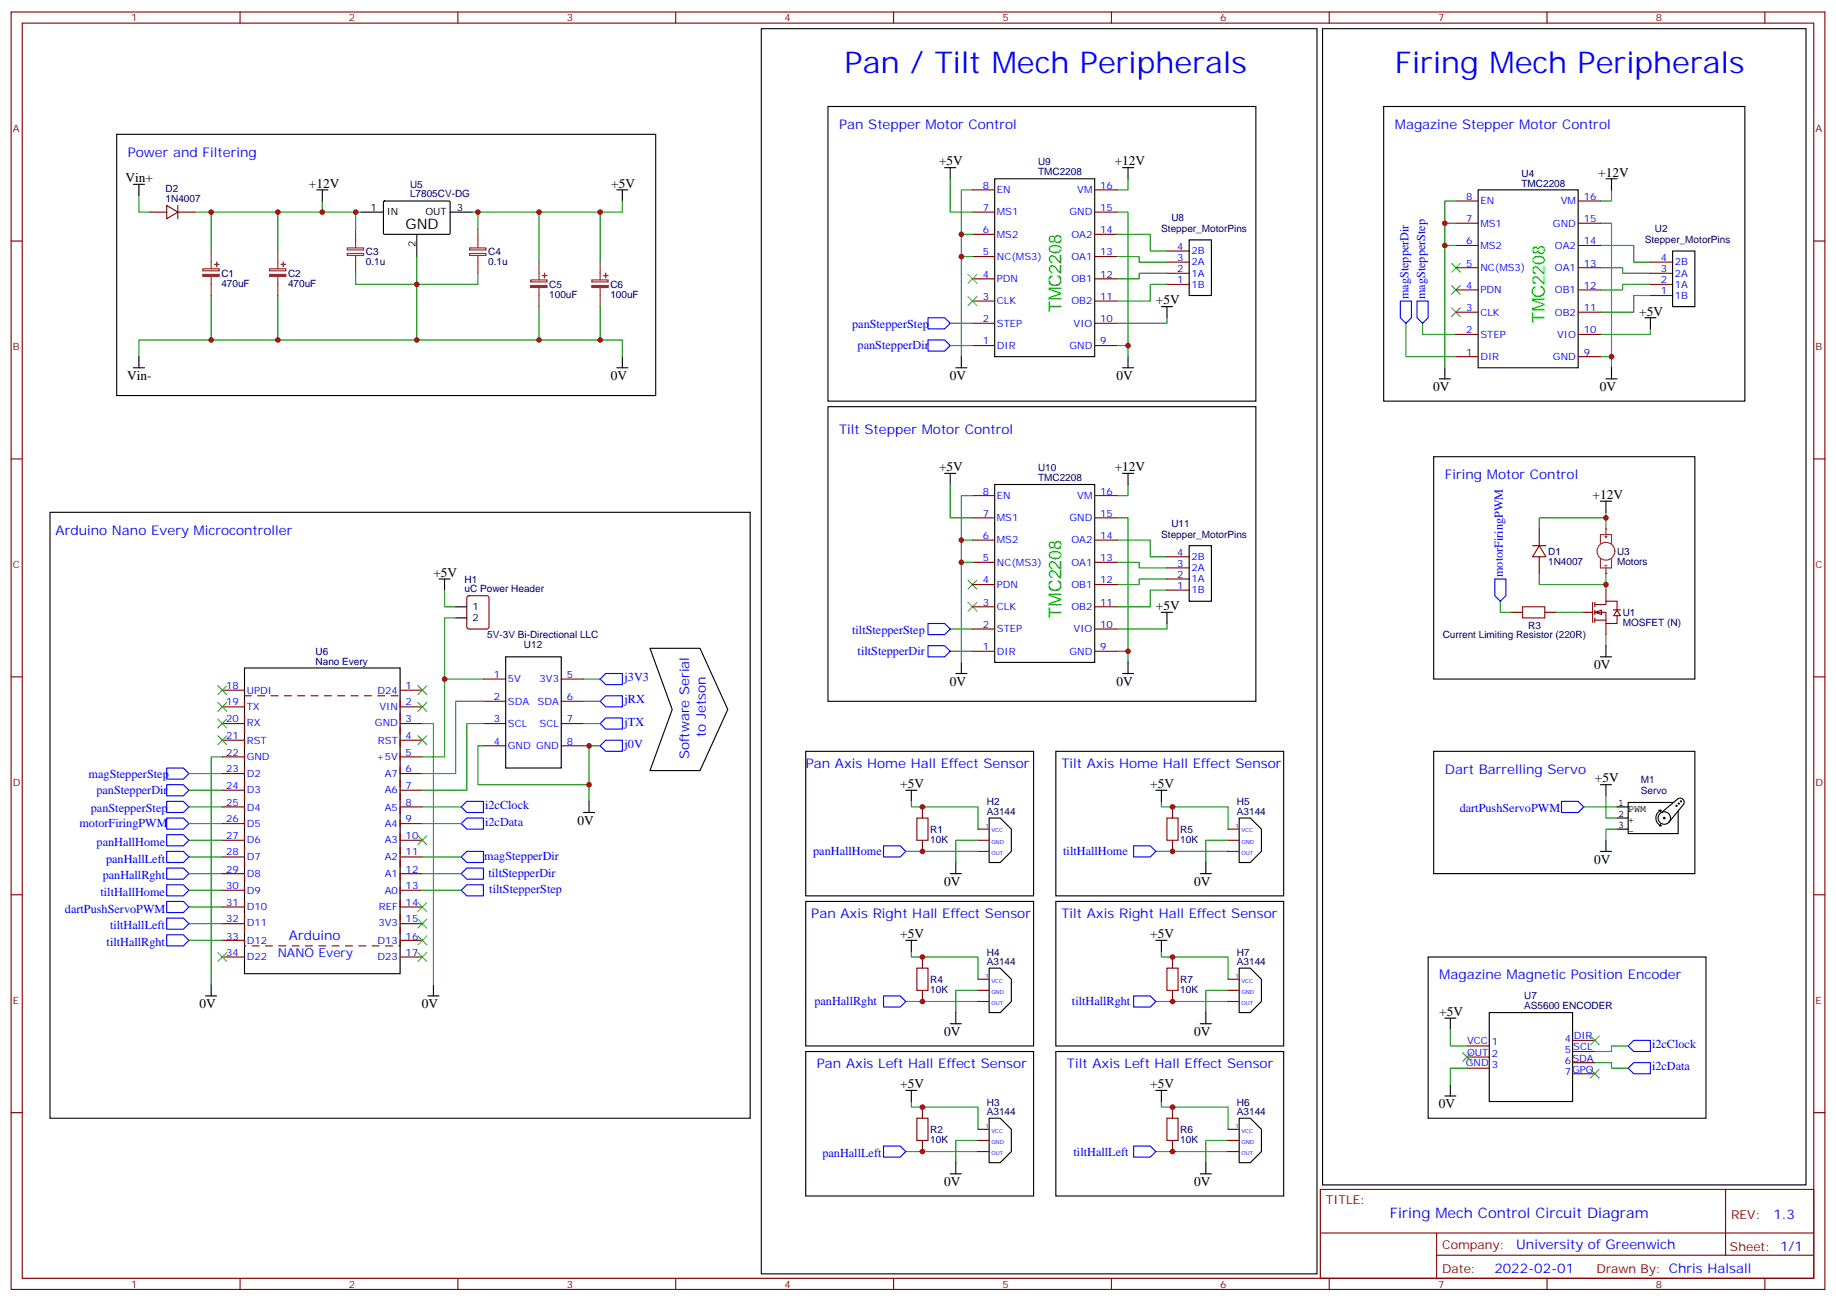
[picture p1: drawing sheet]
<svg xmlns="http://www.w3.org/2000/svg" width="583mm" height="413mm" viewBox="0 0 583 413" stroke-linecap="round" stroke-linejoin="round" font-family="sans-serif">
<g fill="none" stroke="#000" stroke-width=".35">
<path d="M439.2 33.8h114.7v93.5h-114.7zM37 42.6h171.1v82.9h-171.1zM42.3 58.5h3.6M44.1 58.5v3.5M509.8 56.7h3.5M511.5 56.7v3.6M100.5 60.3h3.6M102.3 60.3v3.5M469.2 60.3h31.7v56.4h-31.7zM42.3 116.7h3.6M44.1 113.2v3.5M195.8 116.7h3.5"/>
<path d="M197.6 113.2v3.5M458.6 116.7v3.5M511.5 116.7v3.5M522.1 100.8h3.5M523.9 100.8v3.6M456.8 120.2h3.6M509.8 120.2h3.5M455.1 144.9h82.9v70.6h-82.9zM508 208.4h3.5M509.8 204.9v3.5"/>
</g>
<g fill="none" stroke="#008700" stroke-width=".35">
<path d="M44.1 62v5.3h3.5M67 67.3v12.4M88.2 67.3v12.4M102.3 63.8v3.5h-40.6M508 70.8h3.5v45.9M508 77.9h10.6v5.3h5.3M511.5 60.3v3.5h-3.5M67 93.8v14.1h-22.9v5.3M88.2 93.8v14.1h-21.2M508 84.9h7.1v1.8h8.8M523.9 93.8h-5.3v5.3h-10.6M523.9 90.2h-8.8v1.8h-7.1"/>
<path d="M451.6 102.6v3.5h10.5M508 113.2h3.5M523.9 104.4v1.7h-15.9M509.8 164.3h-21.2v3.6M509.8 162.6v5.3M476.2 190.8v3.5h3.6M488.6 182v3.5h21.2M493.9 194.3h8.8M509.8 182v5.3M509.8 201.4v3.5"/>
</g>
<g fill="none" stroke="#8c2424" stroke-width=".35">
<path d="M67 79.7v5.6M88.2 79.7v5.6M64.4 85.3h5.2v.6h-5.2zM67 87.8v6M85.5 85.3h5.2v.6h-5.2zM88.2 87.8v6M508 172.4v-2.8h3.5v2.8M508 177.4v2.8h3.5v-2.8M509.4 170.3h.7M509.4 179.5h.7M509.8 167.9v1.7M509.8 170v.7"/>
<path d="M509.8 180.2v1.8"/>
<circle cx="509.8" cy="174.9" r="2.82"/>
</g>
<g fill="#8c2424" stroke="#8c2424" stroke-width=".35">
<path d="M85.5 87.1h5.2v.6h-5.2z"/>
<path d="M89.3 83.9h1.4z"/>
<path d="M89.9 83.2l.1 1.4z"/>
<path d="M64.4 87.1h5.2v.6h-5.2z"/>
<path d="M68.1 83.9h1.4z"/>
<path d="M68.8 83.2v1.4z"/>
</g>
<g fill="none" stroke="#870000" stroke-width=".35">
<path d="M47.6 67.3h5.3M52.9 65.2l3.5 2.1-3.5 2.1zM56.4 65.2v4.2M56.4 67.3h5.3M462.1 77.9h7.1M462.1 70.8h7.1M462.1 63.8h7.1M500.9 77.9h7.1M500.9 70.8h7.1M500.9 63.8h7.1M462.1 99.1h7.1M462.1 92h7.1"/>
<path d="M462.1 84.9h7.1M500.9 99.1h7.1M500.9 92h7.1M500.9 84.9h7.1M462.1 113.2h7.1M462.1 106.1h7.1M500.9 113.2h7.1M500.9 106.1h7.1M486.5 173.1h4.2M488.6 173.1l2.1 3.6h-4.2zM488.6 167.9v5.2M488.6 176.7v5.3"/>
<path d="M479.8 194.3h3.5M490.4 194.3h3.5"/>
</g>
<path d="M449.8 95.5h3.5v5.3l-1.7 1.8-1.8-1.8zM474.5 183.7h3.5v5.3l-1.8 1.8-1.7-1.8z" fill="none" stroke="#00f" stroke-width=".35"/>
<path d="M460.7 97.6l2.8 2.9M460.7 90.6l2.8 2.8M460.7 83.5l2.8 2.9M463.5 97.6l-2.8 2.9M463.5 90.6l-2.8 2.8M463.5 83.5l-2.8 2.9" fill="none" stroke="#3c3" stroke-width=".35"/>
<path d="M483.3 192.5h7.1v3.6h-7.1z" fill="none" stroke="#a10000" stroke-width=".35"/>
<g fill="#8c2424">
<circle cx="509.8" cy="167.9" r=".18"/>
<circle cx="509.8" cy="182" r=".18"/>
</g>
<path d="M523.9 93.8h7M523.9 90.2h7M523.9 86.7h7M523.9 83.2h7" fill="none" stroke="#870000" stroke-width=".35"/>
<path d="M530.9 79.7h7.1v17.6h-7.1z" fill="none" stroke="#000" stroke-width=".35"/>
<path d="M506.2 194.3l2.2-.7v1.4z" fill="#fff" stroke="#870000" stroke-width=".35"/>
<g fill="none" stroke="#870000" stroke-width=".35">
<path d="M3.5 3.8h575.8v405.4h-575.8zM7.1 7.3h568.6v398.3h-568.6zM76.2 3.8v3.5M145.3 3.8v3.5M214.5 3.8v3.5M283.6 3.8v3.5M352.8 3.8v3.5M421.9 3.8v3.5M491.1 3.8v3.5M560.2 3.8v3.5M3.5 76.5h3.6M308.7 74.4h7"/>
<path d="M308.7 67.3h7M308.7 60.3h7M347.5 74.4h7M347.5 67.3h7M347.5 60.3h7M370.4 79.7h7.1M575.7 76.5h3.6M308.7 95.5h7M308.7 88.5h7M308.7 81.4h7M347.5 95.5h7M347.5 88.5h7"/>
<path d="M347.5 81.4h7M370.4 90.2h7.1M370.4 86.7h7.1M370.4 83.2h7.1M308.7 109.6h7M308.7 102.6h7M347.5 109.6h7M347.5 102.6h7M3.5 145.6h3.6M308.7 157.3h7M347.5 157.3h7M575.7 145.6h3.6"/>
<path d="M308.7 178.4h7M308.7 171.4h7M308.7 164.3h7M347.5 178.4h7M347.5 171.4h7M347.5 164.3h7M370.4 176.7h7.1M148.4 189.2l.5-.2h5.6l.7 .4v9.5l-.4 .6-5.9 .1-.7-.5v-9.4zM308.7 199.6h7M308.7 192.5h7M308.7 185.5h7M347.5 199.6h7"/>
<path d="M347.5 192.5h7M347.5 185.5h7M370.4 187.3h7.1M370.4 183.7h7.1M370.4 180.2h7.1M502.7 194.3h2.8M505.5 191.1v6.4M506.2 191.8h3.6v-1h3.5v2.8M506.2 194.3h3.6v3.5h3.5v-2.4M506.2 196.8h3.6M506.2 191.1v1.4M506.2 193.6v1.4"/>
<path d="M506.2 196.1v1.4M509.8 187.3v3.5M509.8 197.8v3.6M512.1 193.5h2.3M513.3 193.6l1 1.8h-2.1zM3.5 214.8h3.6M70.6 219h7M127 219h7.1M153.5 215.5h7M178.2 215.5h7M308.7 206.7h7M347.5 206.7h7"/>
<path d="M575.7 214.8h3.6M70.6 224.3h7M70.6 229.6h7M70.6 234.9h7M127 224.3h7.1M127 229.6h7.1M127 234.9h7.1M153.5 229.6h7M153.5 222.5h7M153.5 236.6h7M178.2 229.6h7M178.2 222.5h7"/>
<path d="M178.2 236.6h7M70.6 240.2h7M70.6 245.5h7M70.6 250.8h7M70.6 256h7M127 240.2h7.1M127 245.5h7.1M127 250.8h7.1M127 256h7.1M292.8 256v3.6M372.2 256v3.6M70.6 261.3h7"/>
<path d="M70.6 266.6h7M70.6 271.9h7M70.6 277.2h7M127 261.3h7.1M127 266.6h7.1M127 271.9h7.1M127 277.2h7.1M292.8 266.6v3.6M310.4 266.6h3.6M310.4 263.1h3.6M310.4 270.2h3.6M372.2 266.6v3.6"/>
<path d="M389.8 266.6h3.5M389.8 263.1h3.5M389.8 270.2h3.5M3.5 283.9h3.6M70.6 282.5h7M70.6 287.8h7M70.6 293.1h7M70.6 298.4h7M127 282.5h7.1M127 287.8h7.1M127 293.1h7.1M127 298.4h7.1"/>
<path d="M575.7 283.9h3.6M70.6 303.7h7M127 303.7h7.1M292.8 303.7v3.5M292.8 314.3v3.5M310.4 310.7h3.6M310.4 314.3h3.6M310.4 317.8h3.6M372.2 303.7v3.5M372.2 314.3v3.5M389.8 310.7h3.5M389.8 314.3h3.5"/>
<path d="M389.8 317.8h3.5M465.7 338.9h7M465.7 335.4h7M465.7 331.9h7M499.2 337.2h7M499.2 333.7h7M499.2 330.1h7M3.5 353.1h3.6M292.8 351.3v3.5M310.4 358.4h3.6M372.2 351.3v3.5M389.8 358.4h3.5"/>
<path d="M499.2 340.7h7M575.7 353.1h3.6M292.8 361.9v3.5M310.4 361.9h3.6M310.4 365.4h3.6M372.2 361.9v3.5M389.8 361.9h3.5M389.8 365.4h3.5M419.1 377.4h156.6v28.2h-156.6zM547.7 377.4v20.9M419.1 391.2h156.5M456 398.3h119.6"/>
<path d="M456 391.2v14.2M76.2 405.6v3.6M145.3 405.6v3.6M214.5 405.6v3.6M283.6 405.6v3.6M352.8 405.6v3.6M421.9 405.6v3.6M491.1 405.6v3.6M560.2 405.6v3.6"/>
</g>
<g fill="none" stroke="#000" stroke-width=".35">
<path d="M241.7 9.1h176.3v395.1h-176.3zM419.8 9.1h153.5v366.9h-153.5zM262.8 33.8h135.8v93.5h-135.8zM299.9 53.2h3.5M301.6 53.2v3.5M315.7 56.7h31.8v56.5h-31.8zM356.3 53.2h3.5M358.1 53.2v3.5M114.7 67.3h7M121.8 64l.3-.2h20.6l.2 .3-.1 10.1-.3 .2-20.6-.1-.2-.3zM132.3 74.4v7M142.9 67.3h7"/>
<path d="M195.8 60.3h3.5M197.6 60.3v3.5M377.5 76.1h7v17.7h-7zM368.7 97.3h3.5M370.4 97.3v3.5M303.4 116.7h3.5M305.2 113.2v3.5M356.3 116.7h3.5M358.1 113.2v3.5M262.8 129h135.8v93.5h-135.8zM299.9 150.2h3.5M301.6 150.2v3.5"/>
<path d="M315.7 153.7h31.8v56.5h-31.8zM356.3 150.2h3.5M358.1 150.2v3.5M508 159h3.5M509.8 159v3.6M15.9 162.6h222.2v192.2h-222.2zM377.5 173.1h7v17.7h-7zM139.3 183.7h3.6M141.1 183.7v3.6M144.6 192.5h3.6M144.6 196.1h3.6M368.7 194.3h3.5"/>
<path d="M370.4 194.3v3.5M77.6 211.9h49.4v97.1h-49.4zM160.5 208.4h17.7v35.3h-17.7zM206.3 205.7h15.9l8.8 19.4-8.8 19.4h-15.9l7.1-19.4zM303.4 213.7h3.5M305.2 210.2v3.5M356.3 213.7h3.5M358.1 210.2v3.5M255.8 238.4h72.3v45.9h-72.3zM335.1 238.4h72.4v45.9h-72.4zM455.1 238.4h82.9v38.8h-82.9zM185.2 257.8h3.5"/>
<path d="M187 254.3v3.5M287.5 250.8h3.5M289.3 250.8v3.5M314 259.6h3.5l3.5 3.5v7.1l-3.5 3.5h-3.5zM366.9 250.8h3.5M368.7 250.8v3.5M393.3 259.6h3.6l3.5 3.5v7.1l-3.5 3.5h-3.6zM508 249h3.5M509.8 249v3.5M513.3 256h3.5M513.3 259.6h3.5M526.5 257.1h.7"/>
<path d="M527.2 257.1l-.2 .5M527.2 257.1a2.68 2.68 0 0 0-1.6 2.5 2.68 2.68 0 0 0 1.6 2.4M527.4 257.8l5.3-4.4a1.31 1.31 0 0 1 1.5 .2 1.31 1.31 0 0 1 .3 1.6l-4.8 5.8M528.5 259.6l-.2-.3-.3 .3 .5 .1M530.3 259.6a1.98 1.98 0 0 0-3-1.8 1.98 1.98 0 0 0-.1 3.4 1.98 1.98 0 0 0 3.1-1.4M530.9 254.6h-14.1v9.9h15.9v-7M532.3 255.7l-.1-.2-.2 .2 .3 .1M533 255l-.1-.2-.2 .2 .3 .1M533.8 254.3l-.2-.2-.2 .2 .3 .1M301.6 277.2h3.6M303.4 273.7v3.5M381 277.2h3.5"/>
<path d="M382.8 273.7v3.5M508 270.2h3.5M509.8 266.6v3.6M513.3 263.1h3.5M526.7 262h.5M527 261.5l.2 .5M255.8 286h72.3v45.9h-72.3zM287.5 298.4h3.5M289.3 298.4v3.5M335.1 286h72.4v45.9h-72.4zM366.9 298.4h3.5M368.7 298.4v3.5"/>
<path d="M65.3 316h3.5M67 312.5v3.5M135.8 316h3.5M137.6 312.5v3.5M314 307.2h3.5l3.5 3.5v7.1l-3.5 3.5h-3.5zM393.3 307.2h3.6l3.5 3.5v7.1l-3.5 3.5h-3.6zM453.3 303.7h88.2v51.1h-88.2zM255.8 333.7h72.3v45.8h-72.3zM301.6 324.8h3.6M303.4 321.3v3.5M335.1 333.7h72.4v45.8h-72.4zM381 324.8h3.5"/>
<path d="M382.8 321.3v3.5M458.6 323.1h3.5M460.4 323.1v3.5M472.7 321.3h26.5v28.2h-26.5zM287.5 346h3.5M289.3 346v3.5M314 354.8h3.5l3.5 3.6v7l-3.5 3.5h-3.5zM366.9 346h3.5M368.7 346v3.5M393.3 354.8h3.6l3.5 3.6v7l-3.5 3.5h-3.6zM458.6 347.8h3.5M460.4 344.2v3.6"/>
<path d="M301.6 372.5h3.6M303.4 368.9v3.6M381 372.5h3.5M382.8 368.9v3.6"/>
</g>
<g fill="none" stroke="#008700" stroke-width=".35">
<path d="M301.6 56.7v10.6h7.1M358.1 56.7v3.6h-3.6M102.3 67.3h12.4M112.9 67.3v5.3M151.7 67.3v5.3M171.1 67.3v15.9M190.5 67.3v15.9M197.6 63.8v3.5h-47.7M305.2 74.4h3.5M308.7 60.3h-3.5v52.9M354.5 74.4h10.6v5.3h5.3M354.5 67.3h3.6v45.9"/>
<path d="M462.1 77.9h-3.5v38.8M462.1 70.8h-3.5v7.1M462.1 63.8h-3.5v7M112.9 86.7v3.5h38.8v-3.5M132.3 81.4v26.5M171.1 97.3v10.6h-38.8M190.5 97.3v10.6h-19.4M305.2 81.4h3.5M354.5 81.4h7.1v1.8h8.8M370.4 86.7h-8.8v1.8h-7.1M370.4 90.2h-5.3v5.3h-10.6M88.2 107.9h44.1"/>
<path d="M190.5 107.9h7.1v5.3M301.6 109.6h7.1M301.6 102.6h7.1M354.5 109.6h3.6M370.4 100.8v1.8h-15.9M446.3 102.6v10.6h15.8M301.6 153.7v10.6h7.1M308.7 157.3h-3.5v52.9M358.1 153.7v3.6h-3.6M305.2 171.4h3.5M305.2 178.4h3.5M354.5 164.3h3.6v45.9"/>
<path d="M354.5 178.4h7.1v1.8h8.8M354.5 171.4h10.6v5.3h5.3M141.1 187.3v5.2h3.5M144.6 196.1h-3.5v44.1h-7M301.6 199.6h7.1M370.4 197.8v1.8h-15.9M370.4 187.3h-5.3v5.2h-10.6M370.4 183.7h-8.8v1.8h-7.1M141.1 215.5h12.4M185.2 215.5h5.3M301.6 206.7h7.1M354.5 206.7h3.6"/>
<path d="M134.1 229.6h3.5v82.9M153.5 222.5h-8.9v23h-10.5M153.5 229.6h-5.3v21.2h-14.1M153.5 236.6h-1.8v12.4h35.3v-12.4h-1.8M185.2 229.6h5.3M185.2 222.5h5.3M187 236.6h3.5M60 245.5h10.6M60 256h10.6M60 250.8h10.6M70.6 240.2h-3.6v72.3M134.1 256h12.3"/>
<path d="M187 249v5.3M289.3 254.3v1.7h21.1v7.1M368.7 254.3v1.7h21.1v7.1M502.7 256h10.6M509.8 252.5v7.1h3.5M60 261.3h10.6M60 277.2h10.6M60 266.6h10.6M60 271.9h10.6M134.1 261.3h12.3M134.1 277.2h12.3M134.1 271.9h12.3"/>
<path d="M287.5 270.2h22.9M310.4 266.6h-7v7.1M366.9 270.2h22.9M389.8 266.6h-7v7.1M513.3 263.1h-3.5v3.5M60 287.8h10.6M60 282.5h10.6M60 293.1h10.6M60 298.4h10.6M134.1 282.5h12.3M287.5 317.8h22.9M289.3 301.9v1.8h21.1v7"/>
<path d="M310.4 314.3h-7v7M366.9 317.8h22.9M368.7 301.9v1.8h21.1v7M389.8 314.3h-7v7M460.4 326.6v5.3h5.3M465.7 338.9h-5.3v5.3M506.2 337.2h5.3v1.7h5.3M516.8 331.9h-5.3v1.8h-5.3M289.3 349.5v1.8h21.1v7.1M368.7 349.5v1.8h21.1v7.1M287.5 365.4h22.9M310.4 361.9h-7v7"/>
<path d="M366.9 365.4h22.9M389.8 361.9h-7v7"/>
</g>
<g fill="none" stroke="#8c2424" stroke-width=".35">
<path d="M110.2 78.7h5.2v.6h-5.2zM112.9 72.6v6M149 78.7h5.2v.6h-5.2zM151.7 72.6v6M110.2 80.4h5.2v.7h-5.2zM112.9 81.1v5.6M149 80.4h5.2v.7h-5.2zM151.7 81.1v5.6M168.5 88.8h5.1v.7h-5.1zM171.1 83.2v5.6M171.1 91.3v6M187.9 88.8h5.1v.7h-5.1z"/>
<path d="M190.5 83.2v5.6M190.5 91.3v6"/>
</g>
<g fill="#8c2424" stroke="#8c2424" stroke-width=".35">
<path d="M168.5 90.6h5.1v.6h-5.1z"/>
<path d="M172.2 87.4l1.4 .1z"/>
<path d="M172.8 86.7l.1 1.4z"/>
<path d="M187.9 90.6h5.1v.6h-5.1z"/>
<path d="M191.6 87.4l1.4 .1z"/>
<path d="M192.2 86.7l.1 1.4z"/>
</g>
<path d="M77.6 220.8h49.4v79.3h-49.4z" fill="none" stroke="#900" stroke-width=".35" stroke-dasharray="2.1 2.1"/>
<g fill="none" stroke="#3c3" stroke-width=".35">
<path d="M307.3 87.1l2.8 2.8M307.3 94.1l2.8 2.8M310.1 87.1l-2.8 2.8M310.1 94.1l-2.8 2.8M307.3 191.1l2.8 2.9M307.3 184.1l2.8 2.8M310.1 191.1l-2.8 2.9M310.1 184.1l-2.8 2.8M69.1 217.6l2.9 2.8M72 217.6l-2.9 2.8M132.6 217.6l2.9 2.8M135.5 217.6l-2.9 2.8"/>
<path d="M69.1 233.5l2.9 2.8M69.1 228.2l2.9 2.8M69.1 222.9l2.9 2.8M72 233.5l-2.9 2.8M72 228.2l-2.9 2.8M72 222.9l-2.9 2.8M132.6 233.5l2.9 2.8M132.6 222.9l2.9 2.8M135.5 233.5l-2.9 2.8M135.5 222.9l-2.9 2.8M132.6 265.2l2.9 2.8M135.5 265.2l-2.9 2.8"/>
<path d="M132.6 291.7l2.9 2.8M132.6 286.4l2.9 2.8M132.6 297l2.9 2.8M135.5 291.7l-2.9 2.8M135.5 286.4l-2.9 2.8M135.5 297l-2.9 2.8M69.1 302.3l2.9 2.8M72 302.3l-2.9 2.8M132.6 302.3l2.9 2.8M135.5 302.3l-2.9 2.8M464.3 334l2.8 2.8M467.1 334l-2.8 2.8"/>
<path d="M504.8 328.7l2.8 2.8M504.8 339.3l2.8 2.8M507.6 328.7l-2.8 2.8M507.6 339.3l-2.8 2.8"/>
</g>
<g fill="none" stroke="#00f" stroke-width=".35">
<path d="M444.5 95.5h3.5v5.3l-1.7 1.8-1.8-1.8zM294.6 100.8h5.3l1.7 1.8-1.7 1.8h-5.3zM294.6 107.9h5.3l1.7 1.7-1.7 1.8h-5.3zM294.6 197.8h5.3l1.7 1.8-1.7 1.8h-5.3zM190.5 215.5l1.8-1.8h5.3v3.5h-5.3zM294.6 204.9h5.3l1.7 1.8-1.7 1.7h-5.3zM190.5 222.5l1.8-1.7h5.3v3.5h-5.3zM190.5 229.6l1.8-1.8h5.3v3.6h-5.3zM190.5 236.6l1.8-1.7h5.3v3.5h-5.3zM52.9 243.7h5.3l1.8 1.8-1.8 1.7h-5.3zM52.9 259.6h5.3l1.8 1.7-1.8 1.8h-5.3zM52.9 254.3h5.3l1.8 1.7-1.8 1.8h-5.3z"/>
<path d="M52.9 249h5.3l1.8 1.8-1.8 1.7h-5.3zM146.4 256l1.8-1.7h5.3v3.5h-5.3zM148.2 259.6h5.3v3.5h-5.3l-1.8-1.8zM495.7 254.3h5.2l1.8 1.7-1.8 1.8h-5.2zM52.9 264.9h5.3l1.8 1.7-1.8 1.8h-5.3zM52.9 270.2h5.3l1.8 1.7-1.8 1.8h-5.3zM52.9 275.4h5.3l1.8 1.8-1.8 1.8h-5.3zM146.4 271.9l1.8-1.7h5.3v3.5h-5.3zM148.2 275.4h5.3v3.6h-5.3l-1.8-1.8zM280.5 268.4h5.3l1.7 1.8-1.7 1.7h-5.3zM359.8 268.4h5.3l1.8 1.8-1.8 1.7h-5.3zM52.9 286h5.3l1.8 1.8-1.8 1.8h-5.3z"/>
<path d="M52.9 280.7h5.3l1.8 1.8-1.8 1.8h-5.3zM52.9 291.3h5.3l1.8 1.8-1.8 1.8h-5.3zM52.9 296.6h5.3l1.8 1.8-1.8 1.7h-5.3zM148.2 280.7h5.3v3.6h-5.3l-1.8-1.8zM280.5 316h5.3l1.7 1.8-1.7 1.7h-5.3zM359.8 316h5.3l1.8 1.8-1.8 1.7h-5.3zM516.8 338.9l1.8-1.7h5.3v3.5h-5.3zM516.8 331.9l1.8-1.8h5.3v3.6h-5.3zM280.5 363.6h5.3l1.7 1.8-1.7 1.8h-5.3zM359.8 363.6h5.3l1.8 1.8-1.8 1.8h-5.3z"/>
</g>
<path d="M291 259.6h3.6v7h-3.6zM370.4 259.6h3.5v7h-3.5zM291 307.2h3.6v7.1h-3.6zM370.4 307.2h3.5v7.1h-3.5zM291 354.8h3.6v7.1h-3.6zM370.4 354.8h3.5v7.1h-3.5z" fill="none" stroke="#a10000" stroke-width=".35"/>
<g fill="#c00">
<circle cx="67" cy="107.9" r=".88"/>
<circle cx="88.2" cy="67.3" r=".88"/>
<circle cx="67" cy="67.3" r=".88"/>
<circle cx="509.8" cy="185.5" r=".88"/>
<circle cx="509.8" cy="164.3" r=".88"/>
<circle cx="511.5" cy="113.2" r=".88"/>
<circle cx="102.3" cy="67.3" r=".88"/>
<circle cx="112.9" cy="67.3" r=".88"/>
<circle cx="132.3" cy="90.2" r=".88"/>
<circle cx="151.7" cy="67.3" r=".88"/>
<circle cx="132.3" cy="107.9" r=".88"/>
<circle cx="171.1" cy="107.9" r=".88"/>
<circle cx="171.1" cy="67.3" r=".88"/>
<circle cx="190.5" cy="67.3" r=".88"/>
<circle cx="88.2" cy="107.9" r=".88"/>
<circle cx="190.5" cy="107.9" r=".88"/>
<circle cx="458.6" cy="77.9" r=".88"/>
<circle cx="458.6" cy="70.8" r=".88"/>
<circle cx="358.1" cy="109.6" r=".88"/>
<circle cx="358.1" cy="206.7" r=".88"/>
<circle cx="292.8" cy="256" r=".88"/>
<circle cx="292.8" cy="270.2" r=".88"/>
<circle cx="292.8" cy="365.4" r=".88"/>
<circle cx="292.8" cy="351.3" r=".88"/>
<circle cx="292.8" cy="317.8" r=".88"/>
<circle cx="292.8" cy="303.7" r=".88"/>
<circle cx="372.2" cy="270.2" r=".88"/>
<circle cx="372.2" cy="256" r=".88"/>
<circle cx="372.2" cy="365.4" r=".88"/>
<circle cx="372.2" cy="351.3" r=".88"/>
<circle cx="372.2" cy="317.8" r=".88"/>
<circle cx="372.2" cy="303.7" r=".88"/>
<circle cx="305.2" cy="74.4" r=".88"/>
<circle cx="305.2" cy="81.4" r=".88"/>
<circle cx="305.2" cy="171.4" r=".88"/>
<circle cx="305.2" cy="178.4" r=".88"/>
<circle cx="141.1" cy="215.5" r=".88"/>
<circle cx="187" cy="249" r=".88"/>
<circle cx="187" cy="236.6" r=".88"/>
</g>
<g font-size="9.5" fill="#00f">
<text x="268.1" y="23.2">Pan / Tilt Mech Peripherals</text>
<text x="442.7" y="23.2">Firing Mech Peripherals</text>
</g>
<g font-size="5.6" fill="#0f0">
<text x="336.9" y="99.1" transform="rotate(-90 336.9 99.1)">TMC2208</text>
<text x="490.4" y="102.6" transform="rotate(-90 490.4 102.6)">TMC2208</text>
<text x="336.9" y="196.1" transform="rotate(-90 336.9 196.1)">TMC2208</text>
</g>
<text font-size="4.6" x="128.8" y="72.6">GND</text>
<text font-size="4.6" fill="#00f" x="441.2" y="386.4">Firing Mech Control Circuit Diagram</text>
<g font-size="4.2" fill="#00f">
<text x="266.3" y="40.9">Pan Stepper Motor Control</text>
<text x="442.7" y="40.9">Magazine Stepper Motor Control</text>
<text x="40.6" y="49.7">Power and Filtering</text>
<text x="266.3" y="137.9">Tilt Stepper Motor Control</text>
<text x="458.6" y="152">Firing Motor Control</text>
<text x="17.6" y="169.6">Arduino Nano Every Microcontroller</text>
<text x="224" y="233.9" transform="rotate(-90 224 233.9)">to Jetson</text>
<text x="218.7" y="241" transform="rotate(-90 218.7 241)">Software Serial</text>
<text x="255.8" y="243.7">Pan Axis Home Hall Effect Sensor</text>
<text x="336.9" y="243.7">Tilt Axis Home Hall Effect Sensor</text>
<text x="458.6" y="245.5">Dart Barrelling Servo</text>
<text x="257.5" y="291.3">Pan Axis Right Hall Effect Sensor</text>
<text x="336.9" y="291.3">Tilt Axis Right Hall Effect Sensor</text>
<text x="91.7" y="298.4">Arduino</text>
<text x="456.8" y="310.7">Magazine Magnetic Position Encoder</text>
<text x="259.3" y="338.9">Pan Axis Left Hall Effect Sensor</text>
<text x="338.7" y="338.9">Tilt Axis Left Hall Effect Sensor</text>
<text x="562.9" y="386.7">1.3</text>
<text x="481.3" y="396.2">University of Greenwich</text>
<text x="474.4" y="404">2022-02-01</text>
</g>
<g font-size="4.2">
<text x="298.1" y="52.5">+5V</text>
<text x="353.8" y="52.5">+12V</text>
<text x="39.9" y="57.8">Vin+</text>
<text x="98.1" y="59.5">+12V</text>
<text x="194" y="59.5">+5V</text>
<text x="507.3" y="56">+12V</text>
<text x="366.9" y="96.6">+5V</text>
<text x="520.3" y="100.1">+5V</text>
<text x="40.4" y="120.7">Vin-</text>
<text x="193.9" y="120.7">0V</text>
<text x="301.5" y="120.7">0V</text>
<text x="354.4" y="120.7">0V</text>
<text x="454.9" y="124.2">0V</text>
<text x="507.8" y="124.2">0V</text>
<text x="298.1" y="149.5">+5V</text>
<text x="353.8" y="149.5">+12V</text>
<text x="505.5" y="158.3">+12V</text>
<text x="137.6" y="183">+5V</text>
<text x="366.9" y="193.6">+5V</text>
<text x="506.1" y="212.4">0V</text>
<text x="301.5" y="217.7">0V</text>
<text x="354.4" y="217.7">0V</text>
<text x="285.8" y="250">+5V</text>
<text x="365.1" y="250">+5V</text>
<text x="506.2" y="248.3">+5V</text>
<text x="183.3" y="261.8">0V</text>
<text x="506.1" y="274.1">0V</text>
<text x="299.7" y="281.2">0V</text>
<text x="379.1" y="281.2">0V</text>
<text x="285.8" y="297.7">+5V</text>
<text x="365.1" y="297.7">+5V</text>
<text x="63.3" y="320">0V</text>
<text x="133.9" y="320">0V</text>
<text x="456.8" y="322.4">+5V</text>
<text x="299.7" y="328.8">0V</text>
<text x="379.1" y="328.8">0V</text>
<text x="285.8" y="345.3">+5V</text>
<text x="365.1" y="345.3">+5V</text>
<text x="456.7" y="351.7">0V</text>
<text x="299.7" y="376.4">0V</text>
<text x="379.1" y="376.4">0V</text>
</g>
<g font-size="3.9" fill="#00f">
<text x="447.1" y="95" transform="rotate(-90 447.1 95)">magStepperDir</text>
<text x="452.4" y="95" transform="rotate(-90 452.4 95)">magStepperStep</text>
<text x="270.5" y="104.2">panStepperStep</text>
<text x="272.2" y="110.9">panStepperDir</text>
<text x="477" y="183.1" transform="rotate(-90 477 183.1)">motorFiringPWM</text>
<text x="270.5" y="201.2">tiltStepperStep</text>
<text x="272.2" y="207.9">tiltStepperDir</text>
<text x="198.2" y="216.2">j3V3</text>
<text x="198.2" y="223.2">jRX</text>
<text x="198.2" y="230.3">jTX</text>
<text x="198.2" y="237.3">j0V</text>
<text x="28.1" y="247">magStepperStep</text>
<text x="30.6" y="252">panStepperDir</text>
<text x="28.8" y="257.7">panStepperStep</text>
<text x="154" y="256.8">i2cClock</text>
<text x="463.3" y="257.8">dartPushServoPWM</text>
<text x="25.2" y="262.5">motorFiringPWM</text>
<text x="154" y="262">i2cData</text>
<text x="30.7" y="268.4">panHallHome</text>
<text x="33.7" y="273.7">panHallLeft</text>
<text x="153.7" y="272.9">magStepperDir</text>
<text x="258.1" y="271.4">panHallHome</text>
<text x="337.5" y="271.4">tiltHallHome</text>
<text x="32.6" y="279">panHallRght</text>
<text x="155.1" y="278.4">tiltStepperDir</text>
<text x="31.9" y="284.3">tiltHallHome</text>
<text x="155.3" y="283.3">tiltStepperStep</text>
<text x="20.6" y="289.6">dartPushServoPWM</text>
<text x="34.9" y="294.9">tiltHallLeft</text>
<text x="33.8" y="300.1">tiltHallRght</text>
<text x="88.2" y="303.7">NANO Every</text>
<text x="258.5" y="319">panHallRght</text>
<text x="340.3" y="319">tiltHallRght</text>
<text x="524.4" y="332.6">i2cClock</text>
<text x="524.4" y="339.7">i2cData</text>
<text x="261.1" y="367.2">panHallLeft</text>
<text x="340.8" y="366.7">tiltHallLeft</text>
</g>
<g font-size="3.9" fill="#800">
<text x="420.9" y="382">TITLE:</text>
<text x="549.5" y="386.7">REV:</text>
<text x="457.8" y="396.2">Company:</text>
<text x="549.1" y="396.8">Sheet: 1/1</text>
<text x="457.8" y="403.9">Date:</text>
<text x="506.8" y="403.9">Drawn By: Chris Halsall</text>
</g>
<g font-size="3.2" fill="#800">
<text x="41.6" y="6.8">1</text>
<text x="110.8" y="6.8">2</text>
<text x="179.9" y="6.8">3</text>
<text x="249.1" y="6.8">4</text>
<text x="318.2" y="6.8">5</text>
<text x="387.3" y="6.8">6</text>
<text x="456.5" y="6.8">7</text>
<text x="525.6" y="6.8">8</text>
<text x="4.1" y="41.9">A</text>
<text x="576.3" y="41.9">A</text>
<text x="4.1" y="111.1">B</text>
<text x="576.3" y="111.1">B</text>
<text x="4.1" y="180.2">C</text>
<text x="576.3" y="180.2">C</text>
<text x="4.1" y="249.3">D</text>
<text x="576.3" y="249.3">D</text>
<text x="4.1" y="318.5">E</text>
<text x="576.3" y="318.5">E</text>
<text x="41.6" y="408.6">1</text>
<text x="110.8" y="408.6">2</text>
<text x="179.9" y="408.6">3</text>
<text x="249.1" y="408.6">4</text>
<text x="318.2" y="408.6">5</text>
<text x="387.3" y="408.6">6</text>
<text x="456.5" y="408.6">7</text>
<text x="525.6" y="408.6">8</text>
</g>
<g font-size="3.2" fill="#000080">
<text x="329.5" y="52.5">U9</text>
<text x="130.2" y="59.7">U5</text>
<text x="329.5" y="55.7">TMC2208</text>
<text x="483" y="59.2">TMC2208</text>
<text x="483" y="56">U4</text>
<text x="52.6" y="64.1">1N4007</text>
<text x="52.6" y="61">D2</text>
<text x="130.2" y="62.6">L7805CV-DG</text>
<text x="371.8" y="70.2">U8</text>
<text x="368.6" y="73.7">Stepper_MotorPins</text>
<text x="522.1" y="77.3">Stepper_MotorPins</text>
<text x="525.3" y="73.7">U2</text>
<text x="116.1" y="84">0.1u</text>
<text x="116.1" y="80.8">C3</text>
<text x="154.9" y="84">0.1u</text>
<text x="154.9" y="80.8">C4</text>
<text x="70.3" y="87.8">C1</text>
<text x="91.4" y="87.8">C2</text>
<text x="70.3" y="90.9">470uF</text>
<text x="91.4" y="90.9">470uF</text>
<text x="174.3" y="94.5">100uF</text>
<text x="174.3" y="91.3">C5</text>
<text x="193.7" y="94.5">100uF</text>
<text x="193.7" y="91.3">C6</text>
<text x="329.5" y="149.5">U10</text>
<text x="329.5" y="152.7">TMC2208</text>
<text x="371.8" y="167.2">U11</text>
<text x="368.6" y="170.7">Stepper_MotorPins</text>
<text x="491.4" y="179.3">1N4007</text>
<text x="491.4" y="176">D1</text>
<text x="513.3" y="179.3">Motors</text>
<text x="513.3" y="176.1">U3</text>
<text x="147.5" y="184.8">H1</text>
<text x="147.5" y="188">uC Power Header</text>
<text x="515.1" y="195.5">U1</text>
<text x="154.7" y="202.5">5V-3V Bi-Directional LLC</text>
<text x="457.9" y="202.5">Current Limiting Resistor (220R)</text>
<text x="485.1" y="199.6">R3</text>
<text x="515.1" y="198.7">MOSFET (N)</text>
<text x="100.2" y="208">U6</text>
<text x="166.3" y="205.7">U12</text>
<text x="100.2" y="210.9">Nano Every</text>
<text x="520.8" y="251.9">Servo</text>
<text x="520.8" y="248.5">M1</text>
<text x="313.3" y="255.6">H2</text>
<text x="392.6" y="255.6">H5</text>
<text x="313.3" y="258.5">A3144</text>
<text x="392.6" y="258.5">A3144</text>
<text x="295.3" y="267.4">10K</text>
<text x="295.3" y="264.2">R1</text>
<text x="374.6" y="267.4">10K</text>
<text x="374.6" y="264.2">R5</text>
<text x="313.3" y="303.2">H4</text>
<text x="392.6" y="303.2">H7</text>
<text x="295.3" y="311.8">R4</text>
<text x="313.3" y="306.1">A3144</text>
<text x="374.6" y="311.8">R7</text>
<text x="392.6" y="306.1">A3144</text>
<text x="295.3" y="315.1">10K</text>
<text x="374.6" y="315.1">10K</text>
<text x="483.8" y="317.1">U7</text>
<text x="483.8" y="320.3">AS5600 ENCODER</text>
<text x="313.3" y="353.8">A3144</text>
<text x="313.3" y="350.8">H3</text>
<text x="392.6" y="353.8">A3144</text>
<text x="392.6" y="350.8">H6</text>
<text x="295.3" y="359.4">R2</text>
<text x="374.6" y="359.4">R6</text>
<text x="295.3" y="362.7">10K</text>
<text x="374.6" y="362.7">10K</text>
</g>
<g font-size="3.2" fill="#00f">
<text x="312" y="59.9">8</text>
<text x="349.2" y="59.9">16</text>
<text x="316.4" y="61.3">EN</text>
<text x="341.9" y="61.3">VM</text>
<text x="465.4" y="63.4">8</text>
<text x="469.9" y="64.8">EN</text>
<text x="495.4" y="64.8">VM</text>
<text x="502.7" y="63.4">16</text>
<text x="312" y="67">7</text>
<text x="316.4" y="68.4">MS1</text>
<text x="339.5" y="68.4">GND</text>
<text x="349.2" y="67">15</text>
<text x="465.4" y="70.5">7</text>
<text x="469.9" y="71.9">MS1</text>
<text x="493" y="71.9">GND</text>
<text x="502.7" y="70.5">15</text>
<text x="312" y="74">6</text>
<text x="316.4" y="75.4">MS2</text>
<text x="340.1" y="75.4">OA2</text>
<text x="349.2" y="74">14</text>
<text x="465.4" y="77.5">6</text>
<text x="502.7" y="77.5">14</text>
<text x="312" y="81.1">5</text>
<text x="316.4" y="82.5">NC(MS3)</text>
<text x="340.1" y="82.5">OA1</text>
<text x="349.2" y="81.1">13</text>
<text x="373.7" y="82.8">3</text>
<text x="373.7" y="79.3">4</text>
<text x="378.2" y="80.7">2B</text>
<text x="469.9" y="79">MS2</text>
<text x="493.6" y="79">OA2</text>
<text x="527.2" y="82.8">4</text>
<text x="312" y="88.1">4</text>
<text x="316.4" y="89.5">PDN</text>
<text x="340.1" y="89.5">OB1</text>
<text x="349.2" y="88.1">12</text>
<text x="373.7" y="89.9">1</text>
<text x="373.7" y="86.4">2</text>
<text x="378.2" y="87.8">1A</text>
<text x="378.2" y="84.2">2A</text>
<text x="465.4" y="84.6">5</text>
<text x="469.9" y="86">NC(MS3)</text>
<text x="493.6" y="86">OA1</text>
<text x="502.7" y="84.6">13</text>
<text x="527.2" y="89.9">2</text>
<text x="527.2" y="86.4">3</text>
<text x="531.6" y="87.8">2A</text>
<text x="531.6" y="84.2">2B</text>
<text x="312" y="95.2">3</text>
<text x="349.2" y="95.2">11</text>
<text x="378.2" y="91.3">1B</text>
<text x="465.4" y="91.7">4</text>
<text x="469.9" y="93.1">PDN</text>
<text x="493.6" y="93.1">OB1</text>
<text x="502.7" y="91.7">12</text>
<text x="527.2" y="93.4">1</text>
<text x="531.6" y="94.8">1B</text>
<text x="531.6" y="91.3">1A</text>
<text x="316.4" y="96.6">CLK</text>
<text x="340.1" y="96.6">OB2</text>
<text x="465.4" y="98.7">3</text>
<text x="469.9" y="100.1">CLK</text>
<text x="493.6" y="100.1">OB2</text>
<text x="502.7" y="98.7">11</text>
<text x="312" y="102.2">2</text>
<text x="316.4" y="103.6">STEP</text>
<text x="340.8" y="103.6">VIO</text>
<text x="349.2" y="102.2">10</text>
<text x="465.4" y="105.8">2</text>
<text x="469.9" y="107.2">STEP</text>
<text x="494.2" y="107.2">VIO</text>
<text x="502.7" y="105.8">10</text>
<text x="312" y="109.3">1</text>
<text x="316.4" y="110.7">DIR</text>
<text x="339.5" y="110.7">GND</text>
<text x="349.2" y="109.3">9</text>
<text x="465.4" y="112.8">1</text>
<text x="502.7" y="112.8">9</text>
<text x="469.9" y="114.2">DIR</text>
<text x="493" y="114.2">GND</text>
<text x="312" y="156.9">8</text>
<text x="316.4" y="158.3">EN</text>
<text x="341.9" y="158.3">VM</text>
<text x="349.2" y="156.9">16</text>
<text x="312" y="164">7</text>
<text x="316.4" y="165.4">MS1</text>
<text x="339.5" y="165.4">GND</text>
<text x="349.2" y="164">15</text>
<text x="312" y="171">6</text>
<text x="316.4" y="172.4">MS2</text>
<text x="340.1" y="172.4">OA2</text>
<text x="349.2" y="171">14</text>
<text x="312" y="178.1">5</text>
<text x="316.4" y="179.5">NC(MS3)</text>
<text x="340.1" y="179.5">OA1</text>
<text x="349.2" y="178.1">13</text>
<text x="373.7" y="179.8">3</text>
<text x="373.7" y="176.3">4</text>
<text x="378.2" y="177.7">2B</text>
<text x="312" y="185.1">4</text>
<text x="349.2" y="185.1">12</text>
<text x="373.7" y="183.4">2</text>
<text x="378.2" y="184.8">1A</text>
<text x="378.2" y="181.3">2A</text>
<text x="316.4" y="186.5">PDN</text>
<text x="340.1" y="186.5">OB1</text>
<text x="373.7" y="186.9">1</text>
<text x="378.2" y="188.3">1B</text>
<text x="312" y="192.2">3</text>
<text x="316.4" y="193.6">CLK</text>
<text x="340.1" y="193.6">OB2</text>
<text x="349.2" y="192.2">11</text>
<text x="312" y="199.2">2</text>
<text x="316.4" y="200.7">STEP</text>
<text x="340.8" y="200.7">VIO</text>
<text x="349.2" y="199.2">10</text>
<text x="312" y="206.3">1</text>
<text x="316.4" y="207.7">DIR</text>
<text x="339.5" y="207.7">GND</text>
<text x="349.2" y="206.3">9</text>
<text x="156.7" y="215.1">1</text>
<text x="179.9" y="215.1">5</text>
<text x="71.8" y="218.7">18</text>
<text x="78.3" y="220.1">UPDI</text>
<text x="119.8" y="220.1">D24</text>
<text x="128.8" y="218.7">1</text>
<text x="161.2" y="216.5">5V</text>
<text x="171.2" y="216.5">3V3</text>
<text x="71.8" y="223.9">19</text>
<text x="78.3" y="225.3">TX</text>
<text x="120.4" y="225.3">VIN</text>
<text x="128.8" y="223.9">2</text>
<text x="156.7" y="222.2">2</text>
<text x="161.2" y="223.6">SDA</text>
<text x="170.7" y="223.6">SDA</text>
<text x="179.9" y="222.2">6</text>
<text x="71.8" y="229.1">20</text>
<text x="78.3" y="230.5">RX</text>
<text x="119" y="230.5">GND</text>
<text x="128.8" y="229.1">3</text>
<text x="156.7" y="229.2">3</text>
<text x="161.2" y="230.6">SCL</text>
<text x="171.3" y="230.6">SCL</text>
<text x="179.9" y="229.2">7</text>
<text x="71.8" y="239.8">22</text>
<text x="71.8" y="234.6">21</text>
<text x="78.3" y="236">RST</text>
<text x="120" y="236">RST</text>
<text x="128.8" y="234.6">4</text>
<text x="128.8" y="239.8">5</text>
<text x="156.7" y="236.3">4</text>
<text x="161.2" y="237.7">GND GND</text>
<text x="179.9" y="236.3">8</text>
<text x="71.8" y="245">23</text>
<text x="78.3" y="241.2">GND</text>
<text x="119.5" y="241.2">+5V</text>
<text x="128.8" y="245">6</text>
<text x="71.8" y="250.2">24</text>
<text x="78.3" y="251.6">D3</text>
<text x="78.3" y="246.4">D2</text>
<text x="122.1" y="246.4">A7</text>
<text x="122.1" y="251.6">A6</text>
<text x="128.8" y="250.2">7</text>
<text x="71.8" y="255.8">25</text>
<text x="78.3" y="257.2">D4</text>
<text x="122.1" y="257.2">A5</text>
<text x="128.8" y="255.8">8</text>
<text x="71.8" y="261">26</text>
<text x="78.3" y="262.4">D5</text>
<text x="122.1" y="262.4">A4</text>
<text x="128.8" y="261">9</text>
<text x="71.8" y="266.2">27</text>
<text x="78.3" y="267.6">D6</text>
<text x="122.1" y="267.6">A3</text>
<text x="128.8" y="266.2">10</text>
<text x="71.8" y="271.4">28</text>
<text x="78.3" y="272.8">D7</text>
<text x="122.1" y="272.8">A2</text>
<text x="128.8" y="271.4">11</text>
<text x="71.8" y="276.9">29</text>
<text x="78.3" y="278.4">D8</text>
<text x="122.1" y="278.4">A1</text>
<text x="128.8" y="276.9">12</text>
<text x="71.8" y="287.4">31</text>
<text x="71.8" y="282.2">30</text>
<text x="78.3" y="283.6">D9</text>
<text x="122.1" y="283.6">A0</text>
<text x="128.8" y="282.2">13</text>
<text x="128.8" y="287.4">14</text>
<text x="71.8" y="292.6">32</text>
<text x="78.3" y="294">D11</text>
<text x="78.3" y="288.8">D10</text>
<text x="120.1" y="294">3V3</text>
<text x="120.3" y="288.8">REF</text>
<text x="128.8" y="292.6">15</text>
<text x="71.8" y="298.1">33</text>
<text x="78.3" y="299.5">D12</text>
<text x="119.8" y="299.5">D13</text>
<text x="128.8" y="298.1">16</text>
<text x="71.8" y="303.3">34</text>
<text x="78.3" y="304.7">D22</text>
<text x="119.8" y="304.7">D23</text>
<text x="128.8" y="303.3">17</text>
<text x="499.5" y="329.8">DIR</text>
<text x="465.7" y="335.1">OUT</text>
<text x="465.7" y="331.2">VCC</text>
<text x="473.5" y="335.4">2</text>
<text x="473.5" y="331.5">1</text>
<text x="496.7" y="334">5</text>
<text x="496.7" y="330.5">4</text>
<text x="499.4" y="333.3">SCL</text>
<text x="465.3" y="338.2">GND</text>
<text x="473.5" y="338.9">3</text>
<text x="496.7" y="341.1">7GPO</text>
<text x="496.7" y="337.5">6SDA</text>
</g>
<g font-size="3.2">
<text x="117.6" y="67">1</text>
<text x="122.8" y="68.4">IN</text>
<text x="135" y="68.4">OUT</text>
<text x="145" y="67">3</text>
<text x="131.9" y="78.5" transform="rotate(-90 131.9 78.5)">2</text>
<text x="149.9" y="193.6">1</text>
<text x="149.9" y="197.1">2</text>
<text x="513.6" y="255.7">1</text>
<text x="516.9" y="257.5">PWM</text>
<text x="513.6" y="259.2">2</text>
<text x="513.6" y="262.7">3</text>
<text x="516.9" y="261.1">+</text>
<text x="516.9" y="264.6">-</text>
</g>
<g font-size="1.8" fill="#00f">
<text x="312.9" y="262.7">1</text>
<text x="392.2" y="262.7">1</text>
<text x="314.7" y="264.2">VCC</text>
<text x="314.7" y="267.7">GND</text>
<text x="394.1" y="264.2">VCC</text>
<text x="394.1" y="267.7">GND</text>
<text x="314.7" y="271.2">OUT</text>
<text x="394.1" y="271.2">OUT</text>
<text x="312.9" y="310.4">1</text>
<text x="314.7" y="311.8">VCC</text>
<text x="392.2" y="310.4">1</text>
<text x="394.1" y="311.8">VCC</text>
<text x="314.7" y="315.3">GND</text>
<text x="394.1" y="315.3">GND</text>
<text x="314.7" y="318.8">OUT</text>
<text x="394.1" y="318.8">OUT</text>
<text x="312.9" y="358">1</text>
<text x="314.7" y="359.4">VCC</text>
<text x="392.2" y="358">1</text>
<text x="394.1" y="359.4">VCC</text>
<text x="314.7" y="362.9">GND</text>
<text x="394.1" y="362.9">GND</text>
<text x="314.7" y="366.5">OUT</text>
<text x="394.1" y="366.5">OUT</text>
</g>
</svg>
